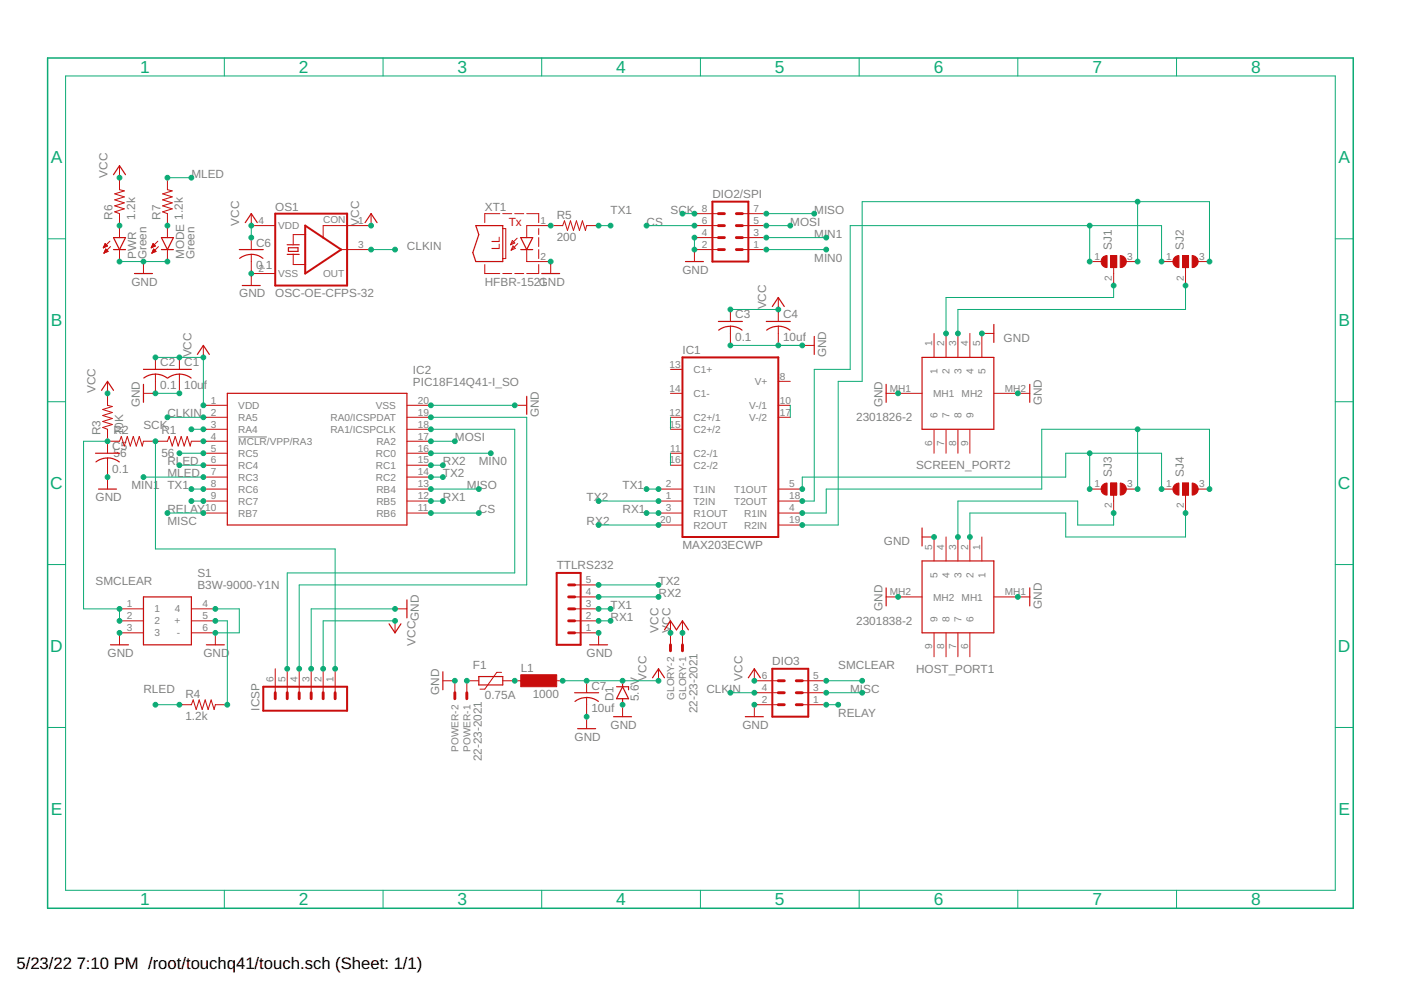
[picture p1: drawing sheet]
<svg xmlns="http://www.w3.org/2000/svg" width="297mm" height="210mm" viewBox="0 0 297 210" stroke-linecap="round" stroke-linejoin="round" font-family="sans-serif">
<path d="M50.5 92.6h6.1" fill="none" stroke="#808080" stroke-width=".21"/>
<path d="M58.4 45.3h15.2v15.2h-15.2zM64.7 47.8l7.6 5.1-7.6 5.1zM151 42.8h7.7v12.7h-7.7zM144.7 75.8h20.3v38.1h-20.3zM118 121.5h5.1v15.2h-5.1zM55.8 145.6h17.8v5.1h-17.8zM163.7 141.8h7.7v10.2h-7.7z" fill="none" stroke="#c90d0c" stroke-width=".42"/>
<g fill="none" stroke="#c90d0c" stroke-width=".21">
<path d="M25.3 35.1v5.1l1.1 .3-2.1 .6 2.1 .6-2.1 .7 2.1 .6-2.1 .6 2.1 .7-2.1 .6 1 .4v5.1M35.5 37.7v2.5l1 .3-2 .6 2 .6-2 .7 2 .6-2 .6 2 .7-2 .6 1 .4v5.1M21.9 52.5v.1M22 52.4h.2M22 52.3h.5M22.1 52.2h.7M22.1 53.6h.1M22.1 52h.6M22.1 53.5h.4M22.2 51.9h.4M22.2 53.4h.5M22.2 51.8h.3"/>
<path d="M22.2 53.3h.7M22.3 51.7h.1M22.3 53.1h.5M22.3 51.6l.5 .6-.9 .3zM22.3 53h.3M22.4 52.9h.1M22.4 52.8l.5 .5-.9 .4zM23.3 51.1l-1.4 1.4M23.4 52.3l-1.4 1.4M25.3 52.9v2.6M30.4 55.5v2.5M32.1 52.5v.1"/>
<path d="M32.1 52.4h.2M32.2 52.3h.4M32.2 52.2h.7M32.2 53.6h.1M32.3 52h.6M32.3 53.5h.3M32.3 51.9h.4M32.3 53.4h.6M32.4 53.3h.6M32.4 51.8h.2M32.4 51.7h.1M32.4 53.1h.5"/>
<path d="M32.4 51.6l.6 .6-.9 .3zM32.5 53h.3M32.5 52.9h.2M32.6 52.8l.5 .5-.9 .4zM33.5 51.1l-1.4 1.4M33.6 52.3l-1.4 1.4M35.5 52.9v2.6M53.3 45.3v2.5h5.1M53.3 58h5.1M53.3 50.4v2.5M53.3 53.9v6.6M62.2 53.9v2.2h2.5"/>
<path d="M64.7 49.7h-2.5v2.2M72.3 52.9h6.4M78.7 45.3v2.5h-10.2v2.6M102.8 56.1v1.9h3.2M106 45.3h-3.2v1.9M106.6 58h1.9M106.6 48.5h.6v6.3h-.6M106.6 45.3h1.9M108.6 51l.5 .5-.9 .4zM108.8 52.2l.5 .5-.9 .3zM109.1 58h1.9M109.1 45.3h1.9"/>
<path d="M109.6 50.5l-1.4 1.4M109.8 51.6l-1.4 1.4M111.7 52.9v2.6h5.1v2.5M111.7 45.3h2.5v1.9M114.2 56.1v1.9h-2.5M114.2 48.5v1.2M114.2 50.4v1.9M114.2 52.9v1.9M126.9 47.8h-2.5l-.3 1.1-.6-2.1-.6 2.1-.7-2.1-.6 2.1-.7-2.1-.6 2.1-.6-2.1-.4 1h-7.6v2.6M147.2 47.8h5.1M147.2 45.3h5.1M147.2 50.4h5.1"/>
<path d="M152.3 52.9h-5.1v2.6M157.4 52.9h5.1M157.4 47.8h5.1M157.4 45.3h5.1M157.4 50.4h5.1M231 55.5h2.6M235.5 54.2h1.2v2.5h-1.2zM236.1 56.7v3.8M238.7 55.5h2.5M246.3 55.5h2.5M250.7 54.2h1.3v2.5h-1.3zM251.4 56.7v3.8"/>
<path d="M253.9 55.5h2.5M33 79.3v4.1h-2.6M33 75.8v2.5M38 75.8v2.5M38 79.3v4.1M43.1 73.2v2.6M142.2 78.3h2.5M154.9 65.6v2.6M154.9 69.2v4M165 63.1v5.1M165 69.2v4M170.1 73.2h2.5"/>
<path d="M198 70.7v5.1M200.6 70.7v5.1M203.1 70.7v5.1M205.6 70.7v5.1M210.7 70.7h-2.5v5.1M22.8 93.6h2.5l.4-1.1 .7 2.1 .6-2.1 .6 2.1 .7-2.1 .6 2.1 .6-2.1 .7 2.1 .2-1h5.1l.4-1.1 .6 2.1 .6-2.1 .7 2.1 .6-2.1 .7 2.1 .6-2.1 .6 2.1 .3-1h7.6M22.8 80.9v5l1 .3-2 .6 2 .7-2 .6 2 .6-2 .7 2 .6-2 .6 1 .4v5.1M22.8 97.1v6.6M43.1 88.5h5.1M43.1 96.1h5.1M43.1 85.9h5.1M43.1 91h5.1"/>
<path d="M43.1 98.6h5.1M86.3 88.5h5.1M86.3 96.1h5.1M86.3 85.9h5.1M86.3 91h5.1M86.3 98.6h5.1M86.3 93.6h5.1M109.1 85.9h2.6M142.2 83.4h2.5M142.2 88.5h2.5M142.2 96.1h2.5M142.2 91h2.5"/>
<path d="M142.2 98.6h2.5M165 88.5h2.6M165 80.9h2.6M165 85.9h2.6M187.9 83.4h7.6M198 91v5.1M200.6 91v5.1M203.1 91v5.1M205.6 91v5.1M210.7 83.4h7.6M43.1 103.7h5.1M43.1 106.2h5.1"/>
<path d="M43.1 108.8h5.1M43.1 101.2h5.1M86.3 103.7h5.1M86.3 106.2h5.1M86.3 108.8h5.1M86.3 101.2h5.1M139.6 103.7h5.1M139.6 106.2h5.1M139.6 108.8h5.1M139.6 111.3h5.1M165 103.7h5.1M165 106.2h5.1"/>
<path d="M165 108.8h5.1M165 111.3h5.1M195.5 113.9h2.5v5M200.6 113.9v5M203.1 113.9v5M205.6 113.9v5M208.2 113.9v5M231 103.7h2.6M235.5 102.4h1.2v2.6h-1.2zM236.1 105v3.8M238.7 103.7h2.5M246.3 103.7h2.5"/>
<path d="M250.7 102.4h1.3v2.6h-1.3zM251.4 105v3.8M253.9 103.7h2.5M25.3 129.1h5.1M25.3 131.6h5.1M30.4 134.2h-5.1v2.5M40.6 129.1h5.1M40.6 131.6h5.1M40.6 134.2h5.1v2.5M83.8 129.1h2.5M83.8 131.6v2.6M121.8 126.6h5.1"/>
<path d="M121.8 129.1h5.1M121.8 131.6h5.1M121.8 134.2h5.1v2.5M121.8 124h5.1M142.2 131.6v5.1M144.7 131.6v5.1M187.9 126.6h7.6M198 134.2v5.1M200.6 134.2v5.1M203.1 134.2v5.1M205.6 134.2v5.1M210.7 126.6h7.6"/>
<path d="M38 149.4h2.6l.4-1 .6 2 .6-2 .7 2 .6-2 .6 2 .7-2 .6 2 .3-1h2.5M58.4 141.8v5.1M60.9 141.8v5.1M63.4 141.8v5.1M66 141.8v5.1M68.5 141.8v5.1M71.1 141.8v5.1M93.9 144.3h2.5v2.6M101.5 144.3h-2.5v2.6M106.3 142.6h-1l-2.5 3.5h-1M106.6 144.3h5.1M116.8 144.3h2.5"/>
<path d="M124.4 144.3v2.6M124.4 147.9v6.6M132 149.4v2.6M139.6 141.8v2.5M159.9 141.8v2.5h5.1M159.9 146.9h5.1M165 149.4h-5.1v2.6M170.1 144.3h5.1M170.1 149.4h5.1M170.1 146.9h5.1"/>
</g>
<g fill="none" stroke="#c90d0c" stroke-width=".25">
<path d="M24.1 37l1.2-1.9 1.3 1.9M24.1 52.9h2.5M24.1 50.4h2.5l-1.3 2.5zM28.5 58h3.8M34.2 52.9h2.6M34.2 50.4h2.6l-1.3 2.5zM50.7 52.9h5.1M52 47.2l1.3-1.9 1.2 1.9M53.3 53.9l1.5 .3 1 .6M53.3 53.9l-1.1 .2-1.4 .7M60.9 53.9h2.5M60.9 51.9h2.5"/>
<path d="M61.2 52.5h2v.8h-2zM77.4 47.2l1.3-1.9 1.2 1.9M100.9 47.8h5.7v7.7h-5.7l-.7-1.9 1.3-3.9zM110.4 52.9h2.5M110.4 50.4h2.5l-1.2 2.5zM114.9 58h3.8M145.3 55.5h3.8M30.4 78.3h10.2M33 79.3l1.5 .3 1 .6M33 79.3l-1.1 .2-1.4 .7M38 79.3l1.6 .3 .9 .6M38 79.3l-1 .2-1.4 .7"/>
<path d="M41.8 75.1l1.3-1.9 1.3 1.9M51.4 60.5h3.8M152.3 68.2h5.1M152.4 70a4 4 0 0 1 4.9 0M162.5 68.2h5.1M162.5 70a4 4 0 0 1 5 0M163.7 65l1.3-1.9 1.3 1.9M172.6 71.3v3.8M195.5 75.8h15.2v15.2h-15.2zM210.7 68.8v3.8M20.3 96.1h5M20.3 97.9a4 4 0 0 1 5 0"/>
<path d="M21.5 82.8l1.3-1.9 1.3 1.9M30.4 81.5v3.8M48.2 83.4h38.1v27.9h-38.1zM111.7 84v3.8M187.9 81.5v3.8M218.3 81.5v3.8M20.9 103.7h3.8M195.5 118.9h15.2v15.3h-15.2zM195.5 112v3.8M23.4 136.7h3.8M30.4 126.6h10.2v10.1h-10.2zM43.8 136.7h3.8"/>
<path d="M82.5 132.3l1.3 1.9 1.2-1.9M86.3 127.2v3.8M125 136.7h3.8M140.9 133.5l1.3-1.9 1.2 1.9 1.3-1.9 1.3 1.9M187.9 124.7v3.8M218.3 124.7v3.8M93.9 142.4v3.8M101.5 143.4h5.1v1.8h-5.1zM121.8 146.9h5.1M121.9 148.7a4 4 0 0 1 5 0M122.5 154.5h3.8M130.1 152h3.8"/>
<path d="M130.7 145.6h2.6v.6M132 145.6l1.3 2.5h-2.6zM132 144.3v1.3M132 148.1v1.3M138.3 143.7l1.3-1.9 1.3 1.9M158 152h3.8M158.7 143.7l1.2-1.9 1.3 1.9"/>
</g>
<g fill="#c90d0c" stroke="#c90d0c" stroke-width=".21">
<path d="M237.5 54.2a1.27 1.27 0 0 1 1.3 1.3 1.27 1.27 0 0 1-1.3 1.2z" fill-rule="evenodd"/>
<path d="M233.8 54.6l.9-.4v2.5a1.27 1.27 0 0 1-1.1-.7 1.27 1.27 0 0 1 .2-1.4z" fill-rule="evenodd"/>
<path d="M252.8 54.2a1.27 1.27 0 0 1 1.2 1.3 1.27 1.27 0 0 1-1.2 1.2z" fill-rule="evenodd"/>
<path d="M249 54.6l1-.4v2.5a1.27 1.27 0 0 1-1.2-.7 1.27 1.27 0 0 1 .2-1.4z" fill-rule="evenodd"/>
<path d="M237.5 102.4a1.27 1.27 0 0 1 1.3 1.3 1.27 1.27 0 0 1-1.3 1.3z" fill-rule="evenodd"/>
<path d="M233.8 102.8l.9-.4v2.6a1.27 1.27 0 0 1-1.2-.8 1.27 1.27 0 0 1 .3-1.4z" fill-rule="evenodd"/>
<path d="M252.8 102.4a1.27 1.27 0 0 1 1.2 1.3 1.27 1.27 0 0 1-1.2 1.3z" fill-rule="evenodd"/>
<path d="M249 102.8l1-.4v2.6a1.27 1.27 0 0 1-1.2-.8 1.27 1.27 0 0 1 .2-1.4z" fill-rule="evenodd"/>
</g>
<g fill="#c90d0c" stroke="#c90d0c" stroke-width=".21">
<path d="M235.5 54.2h1.2v2.5h-1.2z"/>
<path d="M250.7 54.2h1.3v2.5h-1.3z"/>
<path d="M235.5 102.4h1.2v2.6h-1.2z"/>
<path d="M250.7 102.4h1.3v2.6h-1.3z"/>
<path d="M110.4 143.1h7.6v2.5h-7.6z"/>
</g>
<g fill="none" stroke="#c90d0c" stroke-width=".61">
<path d="M152.3 47.8h1.3M152.3 50.4h1.3M152.3 52.9h1.3M152.3 45.3h1.3M156.1 47.8h1.3M156.1 50.4h1.3M156.1 52.9h1.3M156.1 45.3h1.3M120.6 129.1h1.2M120.6 131.6h1.2M120.6 134.2h1.2M120.6 124h1.2"/>
<path d="M120.6 126.6h1.2M142.2 136.7v1.3M144.7 136.7v1.3M58.4 146.9v1.2M60.9 146.9v1.2M63.4 146.9v1.2M66 146.9v1.2M68.5 146.9v1.2M71.1 146.9v1.2M96.4 146.9v1.2M99 146.9v1.2M165 144.3h1.3"/>
<path d="M165 146.9h1.3M165 149.4h1.3M168.8 144.3h1.3M168.8 146.9h1.3M168.8 149.4h1.3"/>
</g>
<path d="M10.1 12.3h276.8v180.3h-276.8z" fill="none" stroke="#0dab76" stroke-width=".32"/>
<g fill="none" stroke="#0dab76" stroke-width=".21">
<path d="M13.9 16.1h269.2v172.7h-269.2zM47.6 12.3v3.8M81.2 12.3v3.8M114.9 12.3v3.8M148.5 12.3v3.8M182.2 12.3v3.8M215.8 12.3v3.8M249.4 12.3v3.8M35.5 37.7h5.1M10.1 50.6h3.8M25.3 55.5h10.2M53.3 47.8v2.6"/>
<path d="M78.7 52.9h5.1M126.9 47.8h2.6M137.1 47.8h10.1M144.7 45.3h2.5M147.2 50.4v2.5M162.5 47.8h5.1M162.5 52.9h12.7M162.5 50.4h12.7M162.5 45.3h10.1M231 47.8v7.7M241.2 42.8v12.7M246.3 55.5v-7.7h-66v30.5h-7.7v27.9h-2.5"/>
<path d="M256.4 55.5v-12.7h-73.6v38.1h-5.1v30.4h-7.6M283.1 50.6h3.8M33 75.8h10.1v10.1M154.9 73.2h15.2M154.9 65.6h10.1M236.1 60.5v2.6h-35.5v7.6M251.4 60.5v5.1h-48.3v5.1M10.1 85.2h3.8M22.8 93.6h-5.1v35.5h7.6v2.5M33 83.4h5M33 93.6v22.8h38.1v25.4M35.5 88.5h7.6"/>
<path d="M38 96.1h5.1M38 98.6h5.1M40.6 91h2.5M91.4 85.9h17.7M91.4 96.1h12.7M91.4 91h17.7v30.5h-48.2v20.3M91.4 88.5h20.3v35.5h-48.3v17.8M91.4 98.6h2.5M91.4 93.6h5M142.2 88.5v2.5M142.2 96.1v2.5M167.6 85.9v2.6"/>
<path d="M231 96.1v7.6M241.2 91v12.7M283.1 85.2h3.8M10.1 119.7h3.8M30.4 101.2h12.7M35.5 108.8h7.6M40.6 106.2h2.5M40.6 103.7h2.5M91.4 108.8h10.1M91.4 106.2h2.5M91.4 101.2h2.5M91.4 103.7h10.1"/>
<path d="M126.9 106.2h12.7M126.9 111.3h12.7M137.1 108.8h2.5M137.1 103.7h2.5M170.1 103.7v-2.5h55.9v-5.1h20.3v7.6M236.1 108.8v2.5h-7.6v-5.1h-25.4v7.7M251.4 108.8v5.1h-25.4v-5.1h-20.4v5.1M256.4 103.7v-12.7h-35.5v12.7h-45.7v5.1h-5.1M283.1 119.7h3.8M45.7 129.1h5v5.1h-5M45.7 131.6h2.5v17.8M83.8 129.1h-17.8v12.7"/>
<path d="M83.8 131.6h-15.3v10.2M126.9 129.1h2.6M126.9 131.6h2.6M126.9 124h12.7M126.9 126.6h12.7M10.1 154.2h3.8M33 149.4h5M119.3 144.3h20.3M154.9 146.9h5M175.2 144.3h7.6M175.2 146.9h7.6M175.2 149.4h2.5"/>
<path d="M283.1 154.2h3.8M47.6 188.8v3.8M81.2 188.8v3.8M114.9 188.8v3.8M148.5 188.8v3.8M182.2 188.8v3.8M215.8 188.8v3.8M249.4 188.8v3.8"/>
</g>
<g fill="#0dab76" stroke="#0dab76" stroke-width=".21">
<circle cx="190.4" cy="126.6" r=".51"/>
<circle cx="190.4" cy="83.4" r=".51"/>
<circle cx="215.8" cy="83.4" r=".51"/>
<circle cx="215.8" cy="126.6" r=".51"/>
<circle cx="208.2" cy="70.7" r=".51"/>
<circle cx="170.1" cy="73.2" r=".51"/>
<circle cx="154.9" cy="73.2" r=".51"/>
<circle cx="165" cy="73.2" r=".51"/>
<circle cx="96.4" cy="144.3" r=".51"/>
<circle cx="132" cy="149.4" r=".51"/>
<circle cx="38" cy="83.4" r=".51"/>
<circle cx="33" cy="83.4" r=".51"/>
<circle cx="109.1" cy="85.9" r=".51"/>
<circle cx="91.4" cy="85.9" r=".51"/>
<circle cx="22.8" cy="101.2" r=".51"/>
<circle cx="53.3" cy="58" r=".51"/>
<circle cx="45.7" cy="129.1" r=".51"/>
<circle cx="45.7" cy="134.2" r=".51"/>
<circle cx="25.3" cy="134.2" r=".51"/>
<circle cx="116.8" cy="55.5" r=".51"/>
<circle cx="124.4" cy="152" r=".51"/>
<circle cx="30.4" cy="55.5" r=".51"/>
<circle cx="25.3" cy="55.5" r=".51"/>
<circle cx="35.5" cy="55.5" r=".51"/>
<circle cx="147.2" cy="52.9" r=".51"/>
<circle cx="147.2" cy="50.4" r=".51"/>
<circle cx="159.9" cy="149.4" r=".51"/>
<circle cx="126.9" cy="134.2" r=".51"/>
<circle cx="66" cy="141.8" r=".51"/>
<circle cx="83.8" cy="129.1" r=".51"/>
<circle cx="198" cy="113.9" r=".51"/>
<circle cx="203.1" cy="70.7" r=".51"/>
<circle cx="251.4" cy="60.5" r=".51"/>
<circle cx="200.6" cy="70.7" r=".51"/>
<circle cx="236.1" cy="60.5" r=".51"/>
<circle cx="205.6" cy="113.9" r=".51"/>
<circle cx="251.4" cy="108.8" r=".51"/>
<circle cx="203.1" cy="113.9" r=".51"/>
<circle cx="236.1" cy="108.8" r=".51"/>
<circle cx="43.1" cy="75.8" r=".51"/>
<circle cx="38" cy="75.8" r=".51"/>
<circle cx="33" cy="75.8" r=".51"/>
<circle cx="43.1" cy="85.9" r=".51"/>
<circle cx="165" cy="65.6" r=".51"/>
<circle cx="154.9" cy="65.6" r=".51"/>
<circle cx="132" cy="144.3" r=".51"/>
<circle cx="139.6" cy="144.3" r=".51"/>
<circle cx="124.4" cy="144.3" r=".51"/>
<circle cx="119.3" cy="144.3" r=".51"/>
<circle cx="22.8" cy="83.4" r=".51"/>
<circle cx="53.3" cy="47.8" r=".51"/>
<circle cx="53.3" cy="50.4" r=".51"/>
<circle cx="78.7" cy="47.8" r=".51"/>
<circle cx="25.3" cy="37.7" r=".51"/>
<circle cx="159.9" cy="144.3" r=".51"/>
<circle cx="68.5" cy="141.8" r=".51"/>
<circle cx="83.8" cy="131.6" r=".51"/>
<circle cx="142.2" cy="134.2" r=".51"/>
<circle cx="144.7" cy="134.2" r=".51"/>
<circle cx="231" cy="96.1" r=".51"/>
<circle cx="170.1" cy="103.7" r=".51"/>
<circle cx="231" cy="103.7" r=".51"/>
<circle cx="246.3" cy="103.7" r=".51"/>
<circle cx="241.2" cy="91" r=".51"/>
<circle cx="170.1" cy="108.8" r=".51"/>
<circle cx="241.2" cy="103.7" r=".51"/>
<circle cx="256.4" cy="103.7" r=".51"/>
<circle cx="231" cy="47.8" r=".51"/>
<circle cx="170.1" cy="106.2" r=".51"/>
<circle cx="231" cy="55.5" r=".51"/>
<circle cx="246.3" cy="55.5" r=".51"/>
<circle cx="241.2" cy="42.8" r=".51"/>
<circle cx="170.1" cy="111.3" r=".51"/>
<circle cx="241.2" cy="55.5" r=".51"/>
<circle cx="256.4" cy="55.5" r=".51"/>
<circle cx="43.1" cy="93.6" r=".51"/>
<circle cx="33" cy="93.6" r=".51"/>
<circle cx="71.1" cy="141.8" r=".51"/>
<circle cx="60.9" cy="141.8" r=".51"/>
<circle cx="91.4" cy="91" r=".51"/>
<circle cx="63.4" cy="141.8" r=".51"/>
<circle cx="91.4" cy="88.5" r=".51"/>
<circle cx="43.1" cy="103.7" r=".51"/>
<circle cx="40.6" cy="103.7" r=".51"/>
<circle cx="139.6" cy="103.7" r=".51"/>
<circle cx="137.1" cy="103.7" r=".51"/>
<circle cx="126.9" cy="47.8" r=".51"/>
<circle cx="129.5" cy="47.8" r=".51"/>
<circle cx="126.9" cy="129.1" r=".51"/>
<circle cx="129.5" cy="129.1" r=".51"/>
<circle cx="91.4" cy="106.2" r=".51"/>
<circle cx="93.9" cy="106.2" r=".51"/>
<circle cx="139.6" cy="108.8" r=".51"/>
<circle cx="137.1" cy="108.8" r=".51"/>
<circle cx="126.9" cy="131.6" r=".51"/>
<circle cx="129.5" cy="131.6" r=".51"/>
<circle cx="91.4" cy="101.2" r=".51"/>
<circle cx="93.9" cy="101.2" r=".51"/>
<circle cx="139.6" cy="106.2" r=".51"/>
<circle cx="126.9" cy="106.2" r=".51"/>
<circle cx="126.9" cy="124" r=".51"/>
<circle cx="139.6" cy="124" r=".51"/>
<circle cx="93.9" cy="98.6" r=".51"/>
<circle cx="91.4" cy="98.6" r=".51"/>
<circle cx="139.6" cy="111.3" r=".51"/>
<circle cx="126.9" cy="111.3" r=".51"/>
<circle cx="126.9" cy="126.6" r=".51"/>
<circle cx="139.6" cy="126.6" r=".51"/>
<circle cx="43.1" cy="88.5" r=".51"/>
<circle cx="35.5" cy="88.5" r=".51"/>
<circle cx="78.7" cy="52.9" r=".51"/>
<circle cx="83.8" cy="52.9" r=".51"/>
<circle cx="159.9" cy="146.9" r=".51"/>
<circle cx="154.9" cy="146.9" r=".51"/>
<circle cx="25.3" cy="129.1" r=".51"/>
<circle cx="22.8" cy="93.6" r=".51"/>
<circle cx="25.3" cy="131.6" r=".51"/>
<circle cx="175.2" cy="144.3" r=".51"/>
<circle cx="182.8" cy="144.3" r=".51"/>
<circle cx="45.7" cy="131.6" r=".51"/>
<circle cx="48.2" cy="149.4" r=".51"/>
<circle cx="116.8" cy="47.8" r=".51"/>
<circle cx="99" cy="144.3" r=".51"/>
<circle cx="109.1" cy="144.3" r=".51"/>
<circle cx="43.1" cy="96.1" r=".51"/>
<circle cx="38" cy="96.1" r=".51"/>
<circle cx="38" cy="149.4" r=".51"/>
<circle cx="33" cy="149.4" r=".51"/>
<circle cx="43.1" cy="98.6" r=".51"/>
<circle cx="38" cy="98.6" r=".51"/>
<circle cx="35.5" cy="37.7" r=".51"/>
<circle cx="40.6" cy="37.7" r=".51"/>
<circle cx="43.1" cy="106.2" r=".51"/>
<circle cx="40.6" cy="106.2" r=".51"/>
<circle cx="175.2" cy="149.4" r=".51"/>
<circle cx="177.7" cy="149.4" r=".51"/>
<circle cx="43.1" cy="101.2" r=".51"/>
<circle cx="30.4" cy="101.2" r=".51"/>
<circle cx="162.5" cy="50.4" r=".51"/>
<circle cx="175.2" cy="50.4" r=".51"/>
<circle cx="91.4" cy="96.1" r=".51"/>
<circle cx="104.1" cy="96.1" r=".51"/>
<circle cx="162.5" cy="52.9" r=".51"/>
<circle cx="175.2" cy="52.9" r=".51"/>
<circle cx="40.6" cy="91" r=".51"/>
<circle cx="43.1" cy="91" r=".51"/>
<circle cx="147.2" cy="45.3" r=".51"/>
<circle cx="144.7" cy="45.3" r=".51"/>
<circle cx="91.4" cy="93.6" r=".51"/>
<circle cx="96.4" cy="93.6" r=".51"/>
<circle cx="162.5" cy="47.8" r=".51"/>
<circle cx="167.6" cy="47.8" r=".51"/>
<circle cx="91.4" cy="103.7" r=".51"/>
<circle cx="101.5" cy="103.7" r=".51"/>
<circle cx="162.5" cy="45.3" r=".51"/>
<circle cx="172.6" cy="45.3" r=".51"/>
<circle cx="91.4" cy="108.8" r=".51"/>
<circle cx="101.5" cy="108.8" r=".51"/>
<circle cx="147.2" cy="47.8" r=".51"/>
<circle cx="137.1" cy="47.8" r=".51"/>
<circle cx="43.1" cy="108.8" r=".51"/>
<circle cx="35.5" cy="108.8" r=".51"/>
<circle cx="175.2" cy="146.9" r=".51"/>
<circle cx="182.8" cy="146.9" r=".51"/>
<circle cx="35.5" cy="47.8" r=".51"/>
<circle cx="25.3" cy="47.8" r=".51"/>
</g>
<g font-size="3.7" fill="#0dab76">
<text x="29.7" y="15.5">1</text>
<text x="63.4" y="15.5">2</text>
<text x="97" y="15.5">3</text>
<text x="130.7" y="15.5">4</text>
<text x="164.3" y="15.5">5</text>
<text x="198" y="15.5">6</text>
<text x="231.6" y="15.5">7</text>
<text x="265.3" y="15.5">8</text>
<text x="10.8" y="34.7">A</text>
<text x="283.8" y="34.7">A</text>
<text x="10.8" y="69.2">B</text>
<text x="283.8" y="69.2">B</text>
<text x="10.7" y="103.7">C</text>
<text x="283.7" y="103.7">C</text>
<text x="10.7" y="138.3">D</text>
<text x="283.7" y="138.3">D</text>
<text x="10.8" y="172.8">E</text>
<text x="283.8" y="172.8">E</text>
<text x="29.7" y="192">1</text>
<text x="63.4" y="192">2</text>
<text x="97" y="192">3</text>
<text x="130.7" y="192">4</text>
<text x="164.3" y="192">5</text>
<text x="198" y="192">6</text>
<text x="231.6" y="192">7</text>
<text x="265.3" y="192">8</text>
</g>
<g font-size="3.5">
<text x="3.5" y="205.4">5/23/22</text>
<text x="16.3" y="205.4">7:10 PM /root/touchq41/touch.sch (Sheet: 1/1)</text>
</g>
<g font-size="2.5" fill="#808080">
<text x="22.8" y="37.7" transform="rotate(-90 22.8 37.7)">VCC</text>
<text x="40.6" y="37.7">MLED</text>
<text x="23.8" y="46.6" transform="rotate(-90 23.8 46.6)">R6</text>
<text x="28.6" y="46.6" transform="rotate(-90 28.6 46.6)">1.2k</text>
<text x="34" y="46.6" transform="rotate(-90 34 46.6)">R7</text>
<text x="50.7" y="47.8" transform="rotate(-90 50.7 47.8)">VCC</text>
<text x="58.4" y="44.7">OS1</text>
<text x="76.1" y="47.8" transform="rotate(-90 76.1 47.8)">VCC</text>
<text x="102.8" y="44.7">XT1</text>
<text x="118" y="46.3">R5</text>
<text x="129.5" y="45.3">TX1</text>
<text x="137.1" y="47.8">CS</text>
<text x="142.2" y="45.3">SCK</text>
<text x="151" y="42">DIO2/SPI</text>
<text x="167.6" y="47.8">MOSI</text>
<text x="172.6" y="45.3">MISO</text>
<text x="54.3" y="52.3">C6</text>
<text x="86.3" y="52.9">CLKIN</text>
<text x="118" y="51.1">200</text>
<text x="172.6" y="50.4">MIN1</text>
<text x="235.7" y="52.9" transform="rotate(-90 235.7 52.9)">SJ1</text>
<text x="251" y="52.9" transform="rotate(-90 251 52.9)">SJ2</text>
<text x="28.9" y="55" transform="rotate(-90 28.9 55)">PWR</text>
<text x="31.1" y="55" transform="rotate(-90 31.1 55)">Green</text>
<text x="39.1" y="55" transform="rotate(-90 39.1 55)">MODE 1.2k</text>
<text x="41.2" y="55" transform="rotate(-90 41.2 55)">Green</text>
<text x="54.3" y="57.1">0.1</text>
<text x="144.7" y="58">GND</text>
<text x="172.6" y="55.5">MIN0</text>
<text x="27.9" y="60.5">GND</text>
<text x="50.7" y="63.1">GND</text>
<text x="58.4" y="63.1">OSC-OE-CFPS-32</text>
<text x="102.8" y="60.5">HFBR-152GND</text>
<text x="114.6" y="60.5">1</text>
<text x="162.5" y="65.6" transform="rotate(-90 162.5 65.6)">VCC</text>
<text x="155.9" y="67.5">C3</text>
<text x="166" y="67.5">C4</text>
<text x="34" y="77.7">C2</text>
<text x="39.1" y="77.7">C1</text>
<text x="40.6" y="75.8" transform="rotate(-90 40.6 75.8)">VCC</text>
<text x="144.7" y="75.1">IC1</text>
<text x="155.9" y="72.3">0.1</text>
<text x="166" y="72.3">10uf</text>
<text x="175.2" y="75.8" transform="rotate(-90 175.2 75.8)">GND</text>
<text x="212.8" y="72.5">GND</text>
<text x="20.3" y="83.4" transform="rotate(-90 20.3 83.4)">VCC</text>
<text x="34" y="82.5">0.1</text>
<text x="39.1" y="82.5">10u</text>
<text x="43.2" y="82.5">f</text>
<text x="87.6" y="81.7">PIC18F14Q41-I_SO</text>
<text x="87.6" y="79.2">IC2</text>
<text x="29.7" y="86.4" transform="rotate(-90 29.7 86.4)">GND</text>
<text x="35.5" y="88.5">CLKIN</text>
<text x="114.2" y="88.5" transform="rotate(-90 114.2 88.5)">GND</text>
<text x="181.5" y="89.4">2301826-2</text>
<text x="187.1" y="86.4" transform="rotate(-90 187.1 86.4)">GND</text>
<text x="220.9" y="85.9" transform="rotate(-90 220.9 85.9)">GND</text>
<text x="21.3" y="92.3" transform="rotate(-90 21.3 92.3)">R3</text>
<text x="23.8" y="95.5">C5</text>
<text x="24.1" y="92">R2</text>
<text x="26.1" y="92.3" transform="rotate(-90 26.1 92.3)">10K</text>
<text x="30.4" y="91">SCK</text>
<text x="34.2" y="92">R1</text>
<text x="96.4" y="93.5">MOSI</text>
<text x="23.8" y="100.3">0.1</text>
<text x="24.1" y="96.8">56</text>
<text x="34.2" y="96.8">56</text>
<text x="35.5" y="98.6">RLED</text>
<text x="35.5" y="101.2">MLED</text>
<text x="93.9" y="101.2">TX2</text>
<text x="93.9" y="98.6">RX2</text>
<text x="101.5" y="98.6">MIN0</text>
<text x="194.2" y="99.5">SCREEN_PORT2</text>
<text x="235.7" y="101.2" transform="rotate(-90 235.7 101.2)">SJ3</text>
<text x="251" y="101.2" transform="rotate(-90 251 101.2)">SJ4</text>
<text x="20.3" y="106.2">GND</text>
<text x="27.9" y="103.7">MIN1 TX1</text>
<text x="93.9" y="106.2">RX1</text>
<text x="99" y="103.7">MISO</text>
<text x="124.4" y="106.2">TX2</text>
<text x="132" y="103.7">TX1</text>
<text x="35.5" y="108.8">RELAY</text>
<text x="35.5" y="111.3">MISC</text>
<text x="101.5" y="108.8">CS</text>
<text x="124.4" y="111.3">RX2</text>
<text x="132" y="108.8">RX1</text>
<text x="144.7" y="116.4">MAX203ECWP</text>
<text x="187.4" y="115.6">GND</text>
<text x="20.3" y="124">SMCLEAR</text>
<text x="41.8" y="124.9">B3W-9000-Y1N</text>
<text x="41.8" y="122.4">S1</text>
<text x="118" y="120.7">TTLRS232</text>
<text x="139.6" y="124">TX2</text>
<text x="88.8" y="131.6" transform="rotate(-90 88.8 131.6)">GND</text>
<text x="129.5" y="129.1">TX1</text>
<text x="129.5" y="131.6">RX1</text>
<text x="139.6" y="126.6">RX2</text>
<text x="187.1" y="129.6" transform="rotate(-90 187.1 129.6)">GND</text>
<text x="220.9" y="129.1" transform="rotate(-90 220.9 129.1)">GND</text>
<text x="88.1" y="136.9" transform="rotate(-90 88.1 136.9)">VCC</text>
<text x="139.6" y="134.2" transform="rotate(-90 139.6 134.2)">VCC</text>
<text x="142.2" y="134.2" transform="rotate(-90 142.2 134.2)">VCC</text>
<text x="181.5" y="132.5">2301838-2</text>
<text x="22.8" y="139.3">GND</text>
<text x="43.1" y="139.3">GND</text>
<text x="100.3" y="141.8">F1</text>
<text x="110.4" y="142.6">L1</text>
<text x="124.4" y="139.3">GND</text>
<text x="163.7" y="141">DIO3</text>
<text x="177.7" y="141.8">SMCLEAR</text>
<text x="194.2" y="142.7">HOST_PORT1</text>
<text x="30.4" y="146.9">RLED</text>
<text x="39.3" y="147.9">R4</text>
<text x="93.1" y="147.3" transform="rotate(-90 93.1 147.3)">GND</text>
<text x="102.8" y="148.1">0.75A</text>
<text x="113" y="147.9">1000</text>
<text x="125.4" y="146.2">C7</text>
<text x="130.1" y="148.7" transform="rotate(-90 130.1 148.7)">D1</text>
<text x="135.4" y="148.7" transform="rotate(-90 135.4 148.7)">5.6V</text>
<text x="137.1" y="144.3" transform="rotate(-90 137.1 144.3)">VCC</text>
<text x="149.8" y="146.9">CLKIN</text>
<text x="157.4" y="144.3" transform="rotate(-90 157.4 144.3)">VCC</text>
<text x="180.2" y="146.9">MISC</text>
<text x="39.3" y="152.7">1.2k</text>
<text x="55" y="150.7" transform="rotate(-90 55 150.7)">ICSP</text>
<text x="125.4" y="151.1">10uf</text>
<text x="129.5" y="154.5">GND</text>
<text x="147.9" y="151.3" transform="rotate(-90 147.9 151.3)">22-23-2021</text>
<text x="157.4" y="154.5">GND</text>
<text x="177.7" y="152">RELAY</text>
<text x="102.2" y="161.4" transform="rotate(-90 102.2 161.4)">22-23-2021</text>
<text x="121.8" y="157">GND</text>
</g>
<g font-size="2.5" fill="#c90d0c">
<text x="107.9" y="47.8">Tx</text>
<text x="106" y="52.9" transform="rotate(-90 106 52.9)">LL</text>
</g>
<g font-size="2.1" fill="#808080">
<text x="54.8" y="47.5">4</text>
<text x="68.5" y="47.3">CON</text>
<text x="75.9" y="47.5">1</text>
<text x="114.6" y="47.5">1</text>
<text x="148.8" y="47.5">6</text>
<text x="148.8" y="44.9">8</text>
<text x="159.7" y="47.5">5</text>
<text x="159.7" y="44.9">7</text>
<text x="59" y="48.6">VDD</text>
<text x="75.9" y="52.6">3</text>
<text x="148.8" y="52.6">2</text>
<text x="148.8" y="50">4</text>
<text x="159.7" y="52.6">1</text>
<text x="159.7" y="50">3</text>
<text x="54.8" y="57.6">2</text>
<text x="59" y="58.8">VSS</text>
<text x="68.5" y="58.8">OUT</text>
<text x="114.6" y="55.1">2</text>
<text x="232" y="55.1">1</text>
<text x="235.8" y="59.5" transform="rotate(-90 235.8 59.5)">2</text>
<text x="239" y="55.1">3</text>
<text x="247.3" y="55.1">1</text>
<text x="251" y="59.5" transform="rotate(-90 251 59.5)">2</text>
<text x="254.3" y="55.1">3</text>
<text x="142" y="78">13</text>
<text x="197.7" y="73.4" transform="rotate(-90 197.7 73.4)">1</text>
<text x="200.2" y="73.4" transform="rotate(-90 200.2 73.4)">2</text>
<text x="202.7" y="73.4" transform="rotate(-90 202.7 73.4)">3</text>
<text x="205.3" y="73.4" transform="rotate(-90 205.3 73.4)">4</text>
<text x="207.8" y="73.4" transform="rotate(-90 207.8 73.4)">5</text>
<text x="142" y="83">14</text>
<text x="147" y="79.1">C1+</text>
<text x="160" y="81.6">V+</text>
<text x="165.4" y="80.5">8</text>
<text x="188.6" y="83">MH1</text>
<text x="198.8" y="79.3" transform="rotate(-90 198.8 79.3)">1</text>
<text x="201.3" y="79.3" transform="rotate(-90 201.3 79.3)">2</text>
<text x="203.9" y="79.3" transform="rotate(-90 203.9 79.3)">3</text>
<text x="206.4" y="79.3" transform="rotate(-90 206.4 79.3)">4</text>
<text x="208.9" y="79.3" transform="rotate(-90 208.9 79.3)">5</text>
<text x="213.1" y="83">MH2</text>
<text x="44.7" y="85.6">1</text>
<text x="44.7" y="88.1">2</text>
<text x="50.5" y="86.7">VDD</text>
<text x="50.5" y="89.2">RA5</text>
<text x="70.1" y="89.2">RA0/ICSPDAT</text>
<text x="79.7" y="86.7">VSS</text>
<text x="88.6" y="85.6">20</text>
<text x="88.6" y="88.1">19</text>
<text x="142" y="88.1">12</text>
<text x="147" y="84.2">C1-</text>
<text x="147" y="89.2">C2+/1</text>
<text x="158.9" y="86.7">V-/1</text>
<text x="158.9" y="89.2">V-/2</text>
<text x="165.4" y="85.6">10</text>
<text x="165.4" y="88.1">17</text>
<text x="197.8" y="84.2">MH1</text>
<text x="198.8" y="88.7" transform="rotate(-90 198.8 88.7)">6</text>
<text x="201.3" y="88.7" transform="rotate(-90 201.3 88.7)">7</text>
<text x="203.9" y="88.7" transform="rotate(-90 203.9 88.7)">8</text>
<text x="203.9" y="84.2">MH2</text>
<text x="206.4" y="88.7" transform="rotate(-90 206.4 88.7)">9</text>
<text x="44.7" y="90.7">3</text>
<text x="44.7" y="93.2">4</text>
<text x="44.7" y="95.7">5</text>
<text x="50.5" y="91.8">RA4</text>
<text x="50.5" y="94.3">MCLR/VPP/RA3</text>
<text x="70" y="91.8">RA1/ICSPCLK</text>
<text x="79.8" y="94.3">RA2</text>
<text x="88.6" y="90.7">18</text>
<text x="88.6" y="93.2">17</text>
<text x="88.6" y="95.7">16</text>
<text x="142" y="90.7">15</text>
<text x="142.1" y="95.7">11</text>
<text x="147" y="91.8">C2+/2</text>
<text x="197.7" y="94.5" transform="rotate(-90 197.7 94.5)">6</text>
<text x="200.2" y="94.5" transform="rotate(-90 200.2 94.5)">7</text>
<text x="202.7" y="94.5" transform="rotate(-90 202.7 94.5)">8</text>
<text x="205.3" y="94.5" transform="rotate(-90 205.3 94.5)">9</text>
<text x="44.7" y="98.3">6</text>
<text x="44.7" y="100.8">7</text>
<text x="50.5" y="96.8">RC5</text>
<text x="50.5" y="99.4">RC4</text>
<text x="50.5" y="101.9">RC3</text>
<text x="79.7" y="96.8">RC0</text>
<text x="79.7" y="99.4">RC1</text>
<text x="79.7" y="101.9">RC2</text>
<text x="88.6" y="98.3">15</text>
<text x="88.6" y="100.8">14</text>
<text x="142" y="98.3">16</text>
<text x="147" y="96.8">C2-/1</text>
<text x="147" y="99.4">C2-/2</text>
<text x="44.7" y="103.3">8</text>
<text x="44.7" y="105.9">9</text>
<text x="50.5" y="104.5">RC6</text>
<text x="50.5" y="107">RC7</text>
<text x="79.8" y="104.5">RB4</text>
<text x="79.8" y="107">RB5</text>
<text x="88.6" y="103.3">13</text>
<text x="88.6" y="105.9">12</text>
<text x="141.2" y="103.3">2</text>
<text x="141.2" y="105.9">1</text>
<text x="147" y="104.5">T1IN</text>
<text x="147" y="107">T2IN</text>
<text x="155.7" y="104.5">T1OUT</text>
<text x="155.7" y="107">T2OUT</text>
<text x="167.3" y="103.3">5</text>
<text x="167.3" y="105.9">18</text>
<text x="232" y="103.3">1</text>
<text x="235.8" y="107.8" transform="rotate(-90 235.8 107.8)">2</text>
<text x="239" y="103.3">3</text>
<text x="247.3" y="103.3">1</text>
<text x="251" y="107.8" transform="rotate(-90 251 107.8)">2</text>
<text x="254.3" y="103.3">3</text>
<text x="43.5" y="108.4">10</text>
<text x="50.5" y="109.5">RB7</text>
<text x="79.8" y="109.5">RB6</text>
<text x="88.6" y="108.4">11</text>
<text x="140" y="111">20</text>
<text x="141.2" y="108.4">3</text>
<text x="147" y="109.5">R1OUT</text>
<text x="147" y="112.1">R2OUT</text>
<text x="157.8" y="109.5">R1IN</text>
<text x="157.8" y="112.1">R2IN</text>
<text x="167.3" y="108.4">4</text>
<text x="167.3" y="111">19</text>
<text x="197.7" y="116.6" transform="rotate(-90 197.7 116.6)">5</text>
<text x="200.2" y="116.6" transform="rotate(-90 200.2 116.6)">4</text>
<text x="202.7" y="116.6" transform="rotate(-90 202.7 116.6)">3</text>
<text x="205.3" y="116.6" transform="rotate(-90 205.3 116.6)">2</text>
<text x="207.8" y="116.6" transform="rotate(-90 207.8 116.6)">1</text>
<text x="124.2" y="123.7">5</text>
<text x="198.8" y="122.5" transform="rotate(-90 198.8 122.5)">5</text>
<text x="201.3" y="122.5" transform="rotate(-90 201.3 122.5)">4</text>
<text x="203.9" y="122.5" transform="rotate(-90 203.9 122.5)">3</text>
<text x="206.4" y="122.5" transform="rotate(-90 206.4 122.5)">2</text>
<text x="208.9" y="122.5" transform="rotate(-90 208.9 122.5)">1</text>
<text x="26.9" y="128.7">1</text>
<text x="26.9" y="131.3">2</text>
<text x="32.8" y="129.9">1</text>
<text x="37.1" y="129.9">4</text>
<text x="42.9" y="128.7">4</text>
<text x="42.9" y="131.3">5</text>
<text x="124.2" y="131.3">2</text>
<text x="124.2" y="128.7">3</text>
<text x="124.2" y="126.2">4</text>
<text x="188.6" y="126.2">MH2</text>
<text x="197.8" y="127.3">MH2</text>
<text x="198.8" y="131.8" transform="rotate(-90 198.8 131.8)">9</text>
<text x="201.3" y="131.8" transform="rotate(-90 201.3 131.8)">8</text>
<text x="203.9" y="131.8" transform="rotate(-90 203.9 131.8)">7</text>
<text x="203.9" y="127.3">MH1</text>
<text x="206.4" y="131.8" transform="rotate(-90 206.4 131.8)">6</text>
<text x="213.1" y="126.2">MH1</text>
<text x="26.9" y="133.8">3</text>
<text x="32.8" y="132.4">2</text>
<text x="32.8" y="134.9">3</text>
<text x="37" y="132.4">+</text>
<text x="37.5" y="134.9">-</text>
<text x="42.9" y="133.8">6</text>
<text x="124.2" y="133.8">1</text>
<text x="197.7" y="137.7" transform="rotate(-90 197.7 137.7)">9</text>
<text x="200.2" y="137.7" transform="rotate(-90 200.2 137.7)">8</text>
<text x="202.7" y="137.7" transform="rotate(-90 202.7 137.7)">7</text>
<text x="205.3" y="137.7" transform="rotate(-90 205.3 137.7)">6</text>
<text x="161.5" y="144">6</text>
<text x="172.4" y="144">5</text>
<text x="58" y="144.5" transform="rotate(-90 58 144.5)">6</text>
<text x="60.5" y="144.5" transform="rotate(-90 60.5 144.5)">5</text>
<text x="63.1" y="144.5" transform="rotate(-90 63.1 144.5)">4</text>
<text x="65.6" y="144.5" transform="rotate(-90 65.6 144.5)">3</text>
<text x="68.2" y="144.5" transform="rotate(-90 68.2 144.5)">2</text>
<text x="70.7" y="144.5" transform="rotate(-90 70.7 144.5)">1</text>
<text x="142.9" y="148.4" transform="rotate(-90 142.9 148.4)">GLORY-2</text>
<text x="145.5" y="148.4" transform="rotate(-90 145.5 148.4)">GLORY-1</text>
<text x="161.5" y="149.1">2</text>
<text x="161.5" y="146.5">4</text>
<text x="172.4" y="149.1">1</text>
<text x="172.4" y="146.5">3</text>
<text x="97.2" y="159.4" transform="rotate(-90 97.2 159.4)">POWER-2</text>
<text x="99.7" y="159.4" transform="rotate(-90 99.7 159.4)">POWER-1</text>
</g>
</svg>
